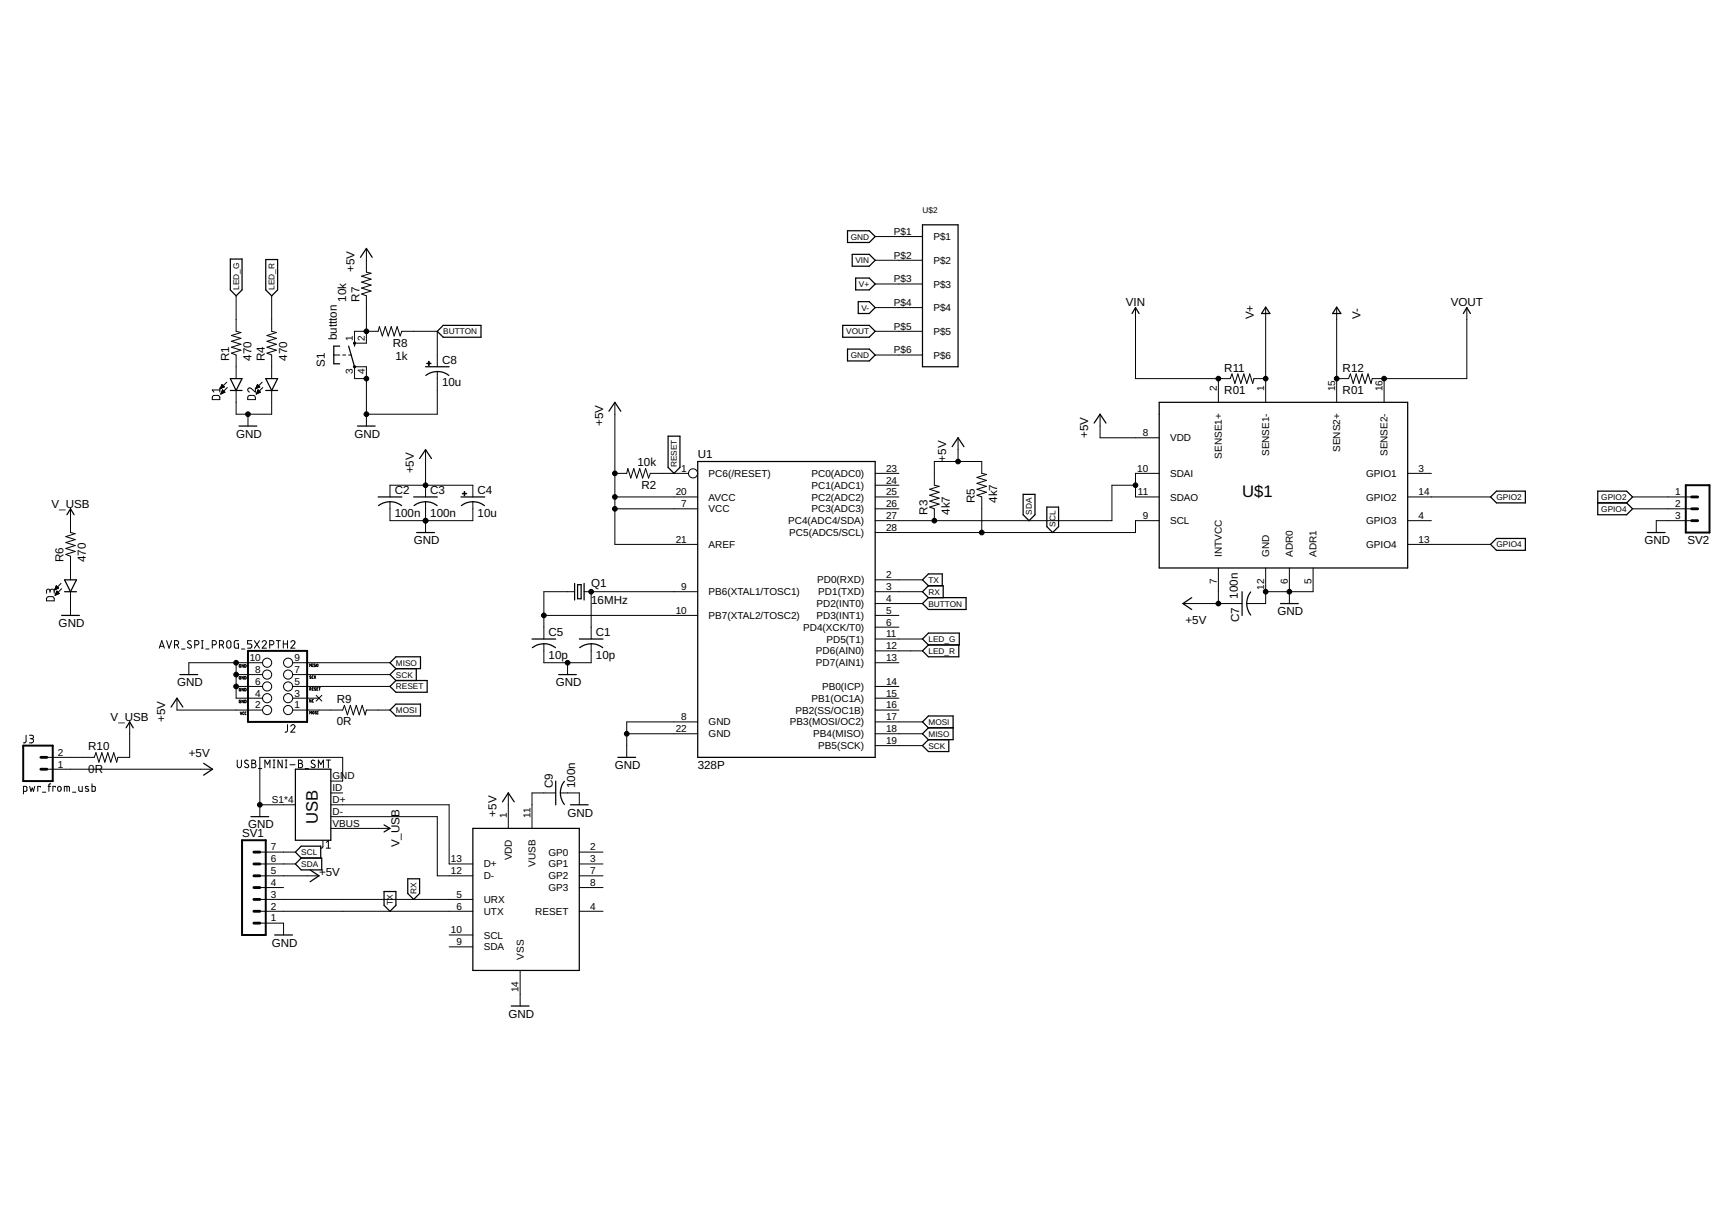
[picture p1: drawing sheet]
<svg xmlns="http://www.w3.org/2000/svg" width="297mm" height="210mm" viewBox="0 0 297 210" stroke-linecap="round" stroke-linejoin="round" font-family="sans-serif">
<g fill="none" stroke="#000" stroke-width=".17">
<path d="M40.5 50.7v6.1l.8 .2-1.6 .5 1.6 .5-1.6 .5 1.6 .5-1.6 .5 1.6 .5-1.6 .5 .8 .3v4.1M46.6 50.7v6.1l.8 .2-1.6 .5 1.6 .5-1.6 .5 1.6 .5-1.6 .5 1.6 .5-1.6 .5 .8 .3v4.1M62.8 42.6v4l.8 .2-1.6 .5 1.6 .5-1.6 .5 1.6 .6-1.6 .5 1.6 .5-1.6 .5 .8 .3v8.1h-2v-2h4l.2-.8 .5 1.6 .5-1.6 .5 1.6 .6-1.6 .5 1.6 .5-1.6 .5 1.6 .3-.8h6.1v6M150 56.8h8.1M150 40.5h8.1M150 44.6h8.1M150 48.7h8.1M150 52.7h8.1M194.6 52.7v12.2h16.3l.3-.8 .5 1.6 .5-1.6 .5 1.6 .5-1.6 .5 1.6 .5-1.6 .5 1.6 .2-.8h2M216.9 52.7v16.2M229.1 52.7v16.2M251.4 52.7v12.2h-16.2l-.2 .8-.5-1.6-.5 1.6-.5-1.6-.5 1.6-.5-1.6-.6 1.6-.4-1.6-.4 .8h-2"/>
<path d="M36.5 67.9l1-.1 .2 .2v.5h-1.3zM37.7 66.5v.7M37.7 66.8h-1.3l.3 .4M37.8 66.6h.1M37.8 66.5h.2M37.8 66.4h.4M37.9 66.3h.5M37.9 67.5h.1M37.9 66.2h.5M37.9 67.4h.2M37.9 67.3h.5M38 66.1h.3"/>
<path d="M38 67.2h.5M38 66h.2M38 66h.1M38 67.1h.5M38 65.9l.5 .4-.8 .3zM38.1 67h.3M38.1 66.9h.2M38.1 66.8h.1M38.5 67.2l-.4-.4-.3 .7M38.5 67.2l-.7 .3M38.9 65.5l-1.2 1.1M39 66.4l-1.2 1.1"/>
<path d="M40.5 66.9v4.1h6.1v-4.1M42.5 71v2M42.6 67.9l.9-.1 .2 .2 .1 .5h-1.3zM43.8 66.5v.7l-.7-.6a.36 .36 0 0 0-.6 .1 .36 .36 0 0 0 .3 .5M43.8 66.6h.1M43.9 66.5h.2M43.9 66.4h.4M43.9 67.5h.1M44 66.3h.5M44 66.2h.4M44 67.4h.2M44 66.1h.4"/>
<path d="M44 67.3h.4M44.1 66h.2M44.1 67.2h.5M44.1 67.1h.4M44.1 66h.1M44.1 67h.3M44.1 65.9l.4 .4-.7 .3zM44.2 66.9h.2M44.2 66.8h.1M44.6 67.2l-.4-.4-.3 .7M44.6 67.2l-.7 .3M44.9 65.5l-1.1 1.1"/>
<path d="M45 66.4l-1.1 1.1M57.2 60.8h1M58.7 60.8h.5M59.8 60.8h.5M62.8 64.9h-2v-2.1h2v10.2M72.9 77v8.2M75 63.7v7.3h-12.2M105.4 68.9v24.4h14.2M150 60.8h8.1M164.2 75v4.1M188.6 71v4h10.1M208.8 64.9v4"/>
<path d="M237.2 64.9v4M10.5 100l-1.1 1.1M12.1 87.2v4l.8 .2-1.6 .5 1.6 .6-1.6 .5 1.6 .5-1.6 .5 1.6 .5-1.6 .5 .8 .3v4.1M66.8 86v3.2h14.2v-3.2M66.8 85.2v-2.1h14.2v2.1M72.9 86v5.2M105.4 81.1h2l.2-.8 .5 1.6 .5-1.6 .5 1.6 .5-1.6 .6 1.6 .5-1.6 .5 1.6 .3-.8h6.5M105.4 85.2h14.2M105.4 87.2h14.2M150 81.1h4.1M150 85.2h4.1M150 87.2h4.1"/>
<path d="M150 99.4h8.1M150 83.1h4.1M160.1 89.2v-2l-.8-.3 1.7-.5-1.7-.5 1.7-.5-1.7-.5 1.7-.6-1.7-.5 1.7-.5-.9-.2v-4h8.2v2l.8 .2-1.7 .5 1.7 .5-1.7 .5 1.7 .5-1.7 .5 1.7 .5-1.7 .6 .9 .3v6M194.6 83.1h-4v6.1h-40.6M198.7 81.1h-4.1v4.1h4.1M198.7 89.2h-4.1v2h-44.6M208.8 97.3v6.1M216.9 97.3v6.1h-3.2M221 97.3v6.1M225.1 97.3v4.1h-8.2M241.3 81.1h4M241.3 85.2h14.2"/>
<path d="M241.3 89.2h4M241.3 93.3h14.2M279.8 85.2h10.2M279.8 87.2h10.2M290 89.2h-6.1v2M8.1 102.3h1l.1 .1 .1 .6h-1.3zM8.6 101.3a.36 .36 0 0 1 .3-.4 .36 .36 0 0 1 .4 .4v.4M8.6 101.5l-.1-.4-.3-.2-.2 .3v.5M9.4 101h.1M9.4 100.9h.3M9.4 100.8h.5M9.5 100.8h.5"/>
<path d="M9.5 101.9h.1M9.5 100.7h.4M9.5 101.8h.3M9.5 101.7h.5M9.6 100.6h.2M9.6 101.7h.5M9.6 100.5h.2M9.6 100.4h.1M9.6 101.6h.4M9.7 100.4l.4 .4-.7 .3zM9.7 101.5h.2M9.7 101.4h.1"/>
<path d="M9.8 101.3l.4 .4-.8 .3zM10.6 100.9l-1.2 1.1M12.1 101.4v4.1M27.3 111.1l.4-1.3 .5 1.3M27.4 110.7h.6M28.6 109.8l.4 1.3 .4-1.3M29.9 110.5h.4a.36 .36 0 0 0 .3-.4 .36 .36 0 0 0-.3-.3h-.4v1.3M30.3 119.6v2.1h14.7M30.4 110.5l.2 .6M31.1 111.2h.6M32.8 109.9a.32 .32 0 0 0-.5-.1 .32 .32 0 0 0 0 .5l.5 .3a.36 .36 0 0 1-.2 .5 .36 .36 0 0 1-.5-.2M33.4 110.5h.3a.36 .36 0 0 0 .4-.4 .36 .36 0 0 0-.4-.3h-.3v1.3"/>
<path d="M34.5 109.8h.3M34.5 111.1h.3M34.7 109.8v1.3M35.3 111.2h.5M36.4 110.5h.3a.36 .36 0 0 0 .4-.4 .36 .36 0 0 0-.4-.3h-.3v1.3M37.6 110.5h.4a.36 .36 0 0 0 .3-.4 .36 .36 0 0 0-.3-.3h-.4v1.3M38 110.5l.3 .6M39 109.9l.2-.1 .3 .1 .1 .8a.36 .36 0 0 1-.4 .4 .36 .36 0 0 1-.3-.4zM40.5 113.6v6h4.5M40.5 117.6h4.5M40.5 115.6h4.5M40.9 109.8h-.5l-.2 .1v.9l.1 .2 .6 .1v-.8h-.3"/>
<path d="M41.3 120l-.3 .1v.3h.3l-.1-.2M41.3 117.9l-.3 .1v.3l.3 .1-.1-.3M41.3 115.9h-.3v.5h.3l-.1-.3M41.3 113.9h-.3v.4h.3l-.1-.2M41.4 111.2h.6M41.7 113.9v.4l-.2-.4v.4M41.7 115.9v.5l-.2-.5v.5M41.7 117.9v.5l-.2-.5v.5M41.7 120v.4l-.2-.4v.4M41.9 120h.3l-.1 .4h-.2zM41.9 117.9l.3 .1-.1 .4h-.2zM41.9 115.9l.3 .1-.1 .3-.2 .1z"/>
<path d="M41.9 113.9h.3l-.1 .4h-.2zM43.2 109.8h-.8v.5h.5a.37 .37 0 0 1 .3 .4 .37 .37 0 0 1-.3 .4h-.5M43.6 109.8l.9 1.3M44.5 109.8l-.9 1.3M44.9 110a.35 .35 0 0 1 .5-.2 .35 .35 0 0 1 .2 .5l-.7 .8h.8M45 113.6h-12.6v2M46.2 110.5h.4a.36 .36 0 0 0 .3-.4 .36 .36 0 0 0-.3-.3h-.4v1.3M47.3 109.8h.8M47.7 109.8v1.3M48.6 110.3h.7M48.6 109.8v1.3M49.3 109.8v1.3"/>
<path d="M49.8 110a.35 .35 0 0 1 .5-.2 .35 .35 0 0 1 .2 .5l-.7 .8h.8M50.2 119.6h4.5M50.2 117.6h16.6M50.2 113.6h16.6M50.2 115.6h16.6M53.1 118.1h.2v-.2l-.2-.1v.5M53.1 114.2v-.4l.1 .2 .2-.2v.4M53.2 118.1l.1 .2M53.3 115.8l-.2 .1 .2 .3h-.2M53.3 119.9v.4l-.2-.4v.4M53.5 118h.2M53.6 114.2h.1"/>
<path d="M53.6 113.8h.1M53.6 113.8v.4M53.7 115.8l-.2 .1v.3h.2M53.7 119.9l-.2 .1v.3h.2M53.7 117.8h-.2v.5h.2M53.9 115.8v.4M54 116l.1 .2M54.1 113.8l-.3 .1 .3 .2-.1 .1h-.2M54.1 117.9h-.2l.2 .2v.2l-.2-.1M54.1 115.8l-.2 .3M54.2 119.1l1 1M54.3 113.8h.2l-.1 .4h-.1z"/>
<path d="M54.3 118h.2M54.5 117.8h-.2v.5h.2M54.7 117.8h.2M54.8 117.8v.5M55.2 119.1l-1 1M93.2 105.5h26.4M93.2 110.3v3.3h8.1v-3.3M97.3 113.6v2M98.5 101.4h-5.3v8.1M100.1 101.4h19.5M101.3 101.4v8.1M150 105.5h4.1"/>
<path d="M150 101.4h8.1M150 119.6h4.1M150 117.6h4.1M150 113.6h4.1M150 111.5h8.1M150 109.5h8.1M150 107.5h4.1M150 103.4h8.1M202.8 103.4h10.1M4 135.6l.6-.1v-.5l-.1-.2-.5-.1v1.3M4.5 126l-.1 1.1-.4 .2M5 126h.6l.1 .2-.1 .3-.4 .1"/>
<path d="M5.1 134.7l.2 .9 .2-.6 .2 .6 .2-.9M5.4 126.6a.36 .36 0 0 1 .4 .3 .36 .36 0 0 1-.4 .4h-.4M6.9 134.9v-.2h-.4v.9M7.3 135.7h.6M8 131.8h28.4M8.2 134.7h.5M8.7 134.3l-.3 .1v1.2M9.5 134.9v-.2h-.4v.9M10 134.8l.2-.1 .3 .3-.1 .4-.2 .2-.2-.1-.1-.2zM11 135.6v-.9l.8 .1 .1 .8M11.5 134.7v.9M12.4 135.7h.6"/>
<path d="M13.5 134.7v.7l.2 .2h.4v-.9M15.1 134.8h-.4l-.1 .1 .6 .4v.2h-.6M15.8 134.3v1.3h.4l.1-.7-.5-.2M22.2 123.7v6.1h-2l-.2 .8-.5-1.6-.5 1.6-.5-1.6-.5 1.6-.5-1.6-.5 1.6-.6-1.6-.2 .8h-8.2M40.7 130.2v1a.36 .36 0 0 0 .3 .4 .36 .36 0 0 0 .4-.4v-1M41.2 122l.1 .4 .2-.4M41.8 122l-.2 .1v.3h.2M42.2 122l-.2 .1v.3h.2M42.5 130.4a.33 .33 0 0 0-.4-.1 .33 .33 0 0 0-.1 .4l.5 .3a.35 .35 0 0 1-.1 .6 .35 .35 0 0 1-.5-.2M43.2 130.2l.6 .2v.2l-.3 .2a.36 .36 0 0 1 .4 .4 .36 .36 0 0 1-.4 .4h-.3zM43.2 130.8h.3M44.3 131.7h.6"/>
<path d="M44.5 137.9h6.1M45.4 131.6v-1.4l.4 .8 .5-.8v1.4M46.8 131.6h.3M46.8 130.2h.3M47 130.2v1.4M48.4 130.2v1.4l-.8-1.4v1.4M48.9 131.6h.3M48.9 130.2h.3M49 130.2v1.4M49.3 124.2v1.1l-.4 .2M49.7 131h.9M49.8 124.5a.35 .35 0 0 1 .5-.3 .35 .35 0 0 1 .2 .5l-.7 .8h.8"/>
<path d="M50.2 121.7h8.5l.3-.8 .5 1.6 .5-1.6 .6 1.6 .5-1.6 .5 1.6 .5-1.6 .5 1.6 .2-.8h4M51.2 130.2l.6 .2v.3l-.3 .1a.36 .36 0 0 1 .4 .4 .36 .36 0 0 1-.4 .4h-.3zM51.2 130.8h.3M52.3 131.7h.6M53.1 122.3v-.4l.1 .2 .2-.2v.4M53.6 121.9h.2l-.1 .4-.1-.1zM54 130.4a.33 .33 0 0 0-.5-.1 .33 .33 0 0 0-.1 .4l.5 .3a.36 .36 0 0 1-.1 .6 .36 .36 0 0 1-.5-.2M54.2 121.9l-.2 .1 .3 .3h-.3M54.4 122.3h.1M54.4 121.9h.1M54.5 121.9v.4M54.6 131.6v-1.4l.4 .8 .4-.8v1.4"/>
<path d="M55.9 130.2h.7M56.3 130.2v1.4M56.7 137.9h20.3v10.1h4M56.7 139.9h18.3v10.2h6M56.7 133.8h2v-4h-14.2v10.1M56.7 135.9h2M87.1 135.9v6M95.2 135.9h-4v6M96.1 135.9h3.2v2M107.4 125.7h12.2M119.6 123.7h-12.2v6.1M150 127.8h8.1"/>
<path d="M150 123.7h8.1M150 125.7h8.1M150 121.7h4.1M44.5 148h6.1M44.5 150.1h10.2M44.5 154.1h36.5M44.5 156.1h36.5M44.5 146h6.1M44.5 152.1h4.1M44.5 158.2h4.1v2M55.4 144l-.1 1.2-.4 .1M55.9 144.3l.4-.3v1.3"/>
<path d="M55.9 145.3h.7M56.7 141.9h10.1M99.3 148h4.1M99.3 150.1h4.1M99.3 156.1h4.1M99.3 146h4.1M99.3 152.1h4.1M77 160.2h4M77 162.2h4M89.2 166.3v6.1"/>
<circle cx="118.8" cy="81.1" r=".78"/>
<circle cx="45.8" cy="113.6" r=".78"/>
<circle cx="45.8" cy="117.6" r=".78"/>
<circle cx="45.8" cy="119.6" r=".78"/>
<circle cx="45.8" cy="115.6" r=".78"/>
<circle cx="49.4" cy="119.6" r=".78"/>
<circle cx="49.4" cy="115.6" r=".78"/>
<circle cx="49.4" cy="113.6" r=".78"/>
<circle cx="49.4" cy="117.6" r=".78"/>
<circle cx="45.8" cy="121.7" r=".78"/>
<circle cx="49.4" cy="121.7" r=".78"/>
</g>
<g fill="none" stroke="#000" stroke-width=".21">
<path d="M145.3 39.5h3.7l1 1-1 1.1h-3.7zM158.1 38.5h6.1v24.3h-6.1zM39.5 44.4h2v5.3l-1 1-1-1zM45.6 44.5h2v5.2l-1 1-1-1zM58.2 59.3h-1v3h1M59.8 59.3l1 3.5M60.8 58.8v.5M61.8 44.1l1-1.5 1 1.5M75 56.8l1-1h6.4v2h-6.4zM144.4 55.8h4.6l1 1-1 1h-4.6zM145.3 59.8h3.7l1 1-1 1h-3.7zM146.1 43.6h2.9l1 1-1 1h-2.9z"/>
<path d="M146.7 47.6h2.3l1 1.1-1 1h-2.3zM147.1 51.7h1.9l1 1-1 1h-1.9zM194 53.7l.6-1 .6 1M216.9 52.6l.8 1.1h-1.5zM229.1 52.6l.7 1.1h-1.4zM250.8 53.7l.6-1 .6 1M39.5 64.9h2l-1 2zM39.5 66.9h2M41 73h3M45.6 66.9h2M45.6 64.9h2l-1 2zM61.3 73h3"/>
<path d="M71.9 78.6l1-1.6 1.1 1.6M72.9 62.8h4.1M75 63.6l.8 .2 1.1 .5M75 63.7l-1.3 .2-.7 .4M104.4 70.5l1-1.6 1 1.6M114.5 74.7h2v5.4l-1 1-1-1zM119.6 79.1h30.4v50.7h-30.4zM163.2 76.5l1-1.5 1 1.5M187.5 72.5l1.1-1.5 1 1.5M198.7 68.9h42.6v28.4h-42.6zM11.1 99.4h2l-1 2zM11.5 88.2l.6-1 .6 1"/>
<path d="M64.8 85.2h4.1M64.9 86.6a3.2 3.2 0 0 1 3.9 0M70.9 85.2h4.1M71 86.6a3.2 3.2 0 0 1 3.9 0M71.4 91.2h3.1M79 85.2h4.1M79.1 86.6a3.2 3.2 0 0 1 3.9 0M98.5 100v2.8M100.1 100v2.8M175.4 84.7h2v3.5l-1 1-1-1zM179.4 86.9h2v3.3l-1 1-1-1zM255.5 85.2l1-1h5v2h-5z"/>
<path d="M255.5 93.3l1-1h5v2h-5zM273.9 84.2h4.9l1 1-1 1 1 1-1 1h-4.9zM273.9 86.2h4.9M282.4 91.2h3M10.6 105.5h3M11.1 101.4h2M30.8 115.6h3.1M66.8 113.6l1.1-1.1h4.2v2.1h-4.2zM67.9 114.6l-1.1 1 1.1 1M67.9 116.6h5.3v2h-5.3l-1.1-1zM71.4 114.6v2M91.2 109.5h4"/>
<path d="M93.2 110.3l.9 .1 1.1 .6M93.2 110.3l-1.2 .3-.8 .4M95.8 115.6h3M99 100.2h.6v2.4h-.6zM99.3 109.5h4.1M101.3 110.3l.9 .1 1.1 .6M101.3 110.3l-1.2 .3-.7 .4M158.1 109.5l1-1h5.3v2h-5.3zM159.1 100.4l-1 1 1 1M159.1 100.4h2.6v2M159.1 102.4h6.5v2h-6.5l-1-1zM159.1 100.4l-1-1 1-1.1h2.4v2.1"/>
<path d="M159.1 110.5l-1 1 1 1h5.2v-2M204.3 102.4l-1.5 1 1.5 1M212.9 101.4v4.1M214.4 101.4a3.2 3.2 0 0 0 0 4M219.5 103.4h3M21.6 124.7l.6-1 .6 1M29.3 121.2l1-1.6 1 1.6M34.9 130.8l1.5 1-1.5 1M43 139.9h3.1M50.6 131.8h6.1v12.2h-6.1zM66.8 121.7l1.1-1.1h4.2v2.1h-4.2zM86.1 137.4l1-1.5 1 1.5"/>
<path d="M95.2 133.8v4.1M96.1 135.9l.1 .8 .5 1.1M96.7 133.9l-.4 .7-.3 1.3M97.8 137.9h3M105.9 129.8h3M159.1 126.7l-1 1.1 1 1h3.5v-2.1M159.1 124.7l-1-1 1-1h4.3v4h-4.3M159.1 124.7l-1 1 1 1M159.1 124.7h4.3M51.6 147h3.5v2.1h-3.5l-1-1.1zM51.6 147l-1-1 1-1h3.4v2M53.1 149.1l1.6 1-1.6 1"/>
<path d="M65.8 152.8h2.1v2.3l-1.1 1-1-1zM65.8 141.4l1 .5-1 .7M69.9 150.6h2v2.5l-1 1-1-1zM81 141.9h18.3v24.4h-18.3zM47.1 160.2h3M87.6 172.4h3.1"/>
</g>
<path d="M73.2 62.2l.7 .1zM73.5 61.9l.1 .7zM79.2 84.5l.8 .1zM79.6 84.2l.1 .7z" fill="#000" stroke="#000" stroke-width=".17"/>
<g fill="none" stroke="#000" stroke-width=".34">
<path d="M288.9 83.1h4.1v8.1h-4.1zM42.5 111.5h10.1v12.2h-10.1zM4 127.8h5v6h-5zM41.5 144h4.1v16.2h-4.1z"/>
<circle cx="60.8" cy="58.8" r=".11"/>
<circle cx="60.8" cy="62.8" r=".11"/>
</g>
<path d="M290 89.2h1M290 87.2h1M290 85.2h1M7 129.8h1M7 131.8h1M43.5 154.1h1M43.5 156.1h1M43.5 158.2h1M43.5 150.1h1M43.5 152.1h1M43.5 146h1M43.5 148h1" fill="none" stroke="#000" stroke-width=".49"/>
<g fill="#000" stroke="#000" stroke-width=".17">
<circle cx="62.8" cy="56.8" r=".4"/>
<circle cx="42.5" cy="71" r=".4"/>
<circle cx="62.8" cy="64.9" r=".4"/>
<circle cx="62.8" cy="71" r=".4"/>
<circle cx="164.2" cy="79.1" r=".4"/>
<circle cx="208.8" cy="64.9" r=".4"/>
<circle cx="216.9" cy="64.9" r=".4"/>
<circle cx="229.1" cy="64.9" r=".4"/>
<circle cx="237.2" cy="64.9" r=".4"/>
<circle cx="72.9" cy="89.2" r=".4"/>
<circle cx="72.9" cy="83.1" r=".4"/>
<circle cx="105.4" cy="87.2" r=".4"/>
<circle cx="105.4" cy="85.2" r=".4"/>
<circle cx="105.4" cy="81.1" r=".4"/>
<circle cx="160.1" cy="89.2" r=".4"/>
<circle cx="168.3" cy="91.2" r=".4"/>
<circle cx="194.6" cy="83.1" r=".4"/>
<circle cx="40.5" cy="113.6" r=".4"/>
<circle cx="40.5" cy="117.6" r=".4"/>
<circle cx="40.5" cy="115.6" r=".4"/>
<circle cx="93.2" cy="105.5" r=".4"/>
<circle cx="97.3" cy="113.6" r=".4"/>
<circle cx="101.3" cy="101.4" r=".4"/>
<circle cx="208.8" cy="103.4" r=".4"/>
<circle cx="216.9" cy="101.4" r=".4"/>
<circle cx="221" cy="101.4" r=".4"/>
<circle cx="44.5" cy="137.9" r=".4"/>
<circle cx="107.4" cy="125.7" r=".4"/>
</g>
<g font-size="2.9">
<text x="212.9" y="85.2">U$1</text>
<text x="54.5" y="141.1" transform="rotate(-90 54.5 141.1)">USB</text>
</g>
<g font-size="2">
<text x="60.8" y="46.6" transform="rotate(-90 60.8 46.6)">+5V</text>
<text x="59.3" y="51.7" transform="rotate(-90 59.3 51.7)">10k</text>
<text x="61.6" y="51.7" transform="rotate(-90 61.6 51.7)">R7</text>
<text x="193" y="52.5">VIN</text>
<text x="248.7" y="52.5">VOUT</text>
<text x="57.7" y="58.3" transform="rotate(-90 57.7 58.3)">buttton</text>
<text x="67.4" y="59.4">R8</text>
<text x="214.9" y="54.7" transform="rotate(-90 214.9 54.7)">V+</text>
<text x="233.2" y="54.7" transform="rotate(-90 233.2 54.7)">V-</text>
<text x="39.3" y="61.8" transform="rotate(-90 39.3 61.8)">R1</text>
<text x="43.1" y="61.8" transform="rotate(-90 43.1 61.8)">470</text>
<text x="45.4" y="61.8" transform="rotate(-90 45.4 61.8)">R4</text>
<text x="49.2" y="61.8" transform="rotate(-90 49.2 61.8)">470</text>
<text x="55.7" y="62.9" transform="rotate(-90 55.7 62.9)">S1</text>
<text x="67.8" y="61.6">1k</text>
<text x="75.8" y="62.3">C8</text>
<text x="209.8" y="63.7">R11</text>
<text x="230.1" y="63.7">R12</text>
<text x="75.8" y="66.2">10u</text>
<text x="209.8" y="67.5">R01</text>
<text x="230.1" y="67.5">R01</text>
<text x="40.5" y="75">GND</text>
<text x="60.8" y="75">GND</text>
<text x="103.4" y="73" transform="rotate(-90 103.4 73)">+5V</text>
<text x="186.5" y="75" transform="rotate(-90 186.5 75)">+5V</text>
<text x="70.9" y="81.1" transform="rotate(-90 70.9 81.1)">+5V</text>
<text x="109.3" y="79.9">10k</text>
<text x="109.9" y="83.7">R2</text>
<text x="119.6" y="78.5">U1</text>
<text x="162.2" y="79.1" transform="rotate(-90 162.2 79.1)">+5V</text>
<text x="8.8" y="87">V_USB</text>
<text x="67.7" y="88.5">100n</text>
<text x="67.7" y="84.7">C2</text>
<text x="73.7" y="88.5">100n</text>
<text x="73.7" y="84.7">C3</text>
<text x="81.9" y="88.5">10u</text>
<text x="81.9" y="84.7">C4</text>
<text x="159" y="88.2" transform="rotate(-90 159 88.2)">R3</text>
<text x="162.8" y="88.2" transform="rotate(-90 162.8 88.2)">4k7</text>
<text x="167.1" y="86.2" transform="rotate(-90 167.1 86.2)">R5</text>
<text x="170.9" y="86.2" transform="rotate(-90 170.9 86.2)">4k7</text>
<text x="70.9" y="93.3">GND</text>
<text x="281.9" y="93.3">GND</text>
<text x="289.2" y="93.3">SV2</text>
<text x="10.9" y="96.3" transform="rotate(-90 10.9 96.3)">R6</text>
<text x="14.7" y="96.3" transform="rotate(-90 14.7 96.3)">470</text>
<text x="101.3" y="100.6">Q1</text>
<text x="10.1" y="107.5">GND</text>
<text x="101.3" y="103.4">16MHz</text>
<text x="203.2" y="106.9">+5V</text>
<text x="212.2" y="102.6" transform="rotate(-90 212.2 102.6)">100n</text>
<text x="212.4" y="106.7" transform="rotate(-90 212.4 106.7)">C7</text>
<text x="219" y="105.4">GND</text>
<text x="94" y="112.8">10p</text>
<text x="94" y="109">C5</text>
<text x="102.1" y="112.8">10p</text>
<text x="102.1" y="109">C1</text>
<text x="30.3" y="117.6">GND</text>
<text x="95.2" y="117.6">GND</text>
<text x="19" y="123.5">V_USB</text>
<text x="28.3" y="123.7" transform="rotate(-90 28.3 123.7)">+5V</text>
<text x="57.7" y="124.3">0R</text>
<text x="57.7" y="120.5">R9</text>
<text x="15.1" y="128.6">R10</text>
<text x="32.4" y="129.8">+5V</text>
<text x="105.4" y="131.8">GND</text>
<text x="119.6" y="131.8">328P</text>
<text x="15.1" y="132.4">0R</text>
<text x="94.7" y="135.1" transform="rotate(-90 94.7 135.1)">C9</text>
<text x="98.6" y="135.1" transform="rotate(-90 98.6 135.1)">100n</text>
<text x="41.5" y="143.4">SV1</text>
<text x="42.5" y="142">GND</text>
<text x="85.1" y="139.9" transform="rotate(-90 85.1 139.9)">+5V</text>
<text x="97.3" y="139.9">GND</text>
<text x="68.5" y="145.2" transform="rotate(-90 68.5 145.2)">V_USB</text>
<text x="54.7" y="150.1">+5V</text>
<text x="46.6" y="162.2">GND</text>
<text x="87.1" y="174.4">GND</text>
</g>
<g font-size="1.7">
<text x="153.2" y="40.3">P$1</text>
<text x="160" y="41.2">P$1</text>
<text x="153.2" y="44.3">P$2</text>
<text x="160" y="45.2">P$2</text>
<text x="153.2" y="48.4">P$3</text>
<text x="153.2" y="52.4">P$4</text>
<text x="160" y="49.3">P$3</text>
<text x="160" y="53.3">P$4</text>
<text x="60.5" y="58.5" transform="rotate(-90 60.5 58.5)">1</text>
<text x="62.5" y="58.5" transform="rotate(-90 62.5 58.5)">2</text>
<text x="153.2" y="56.5">P$5</text>
<text x="160" y="57.4">P$5</text>
<text x="60.5" y="64.1" transform="rotate(-90 60.5 64.1)">3</text>
<text x="62.5" y="64.1" transform="rotate(-90 62.5 64.1)">4</text>
<text x="153.2" y="60.5">P$6</text>
<text x="160" y="61.4">P$6</text>
<text x="208.5" y="67.1" transform="rotate(-90 208.5 67.1)">2</text>
<text x="216.7" y="67.1" transform="rotate(-90 216.7 67.1)">1</text>
<text x="228.8" y="67.1" transform="rotate(-90 228.8 67.1)">15</text>
<text x="236.9" y="67.1" transform="rotate(-90 236.9 67.1)">16</text>
<text x="195.9" y="74.7">8</text>
<text x="200.6" y="75.6">VDD</text>
<text x="229.7" y="77.4" transform="rotate(-90 229.7 77.4)">SENS2+</text>
<text x="116.8" y="80.8">1</text>
<text x="121.5" y="81.7">PC6(/RESET)</text>
<text x="139.1" y="83.7">PC1(ADC1)</text>
<text x="139.1" y="81.7">PC0(ADC0)</text>
<text x="151.9" y="82.9">24</text>
<text x="151.9" y="80.8">23</text>
<text x="194.9" y="80.8">10</text>
<text x="200.6" y="81.7">SDAI</text>
<text x="209.4" y="78.6" transform="rotate(-90 209.4 78.6)">SENSE1+</text>
<text x="217.5" y="78.1" transform="rotate(-90 217.5 78.1)">SENSE1-</text>
<text x="234.2" y="81.7">GPIO1</text>
<text x="237.8" y="78.1" transform="rotate(-90 237.8 78.1)">SENSE2-</text>
<text x="243.2" y="80.8">3</text>
<text x="115.8" y="84.9">20</text>
<text x="116.8" y="86.9">7</text>
<text x="121.5" y="87.8">VCC</text>
<text x="121.5" y="85.8">AVCC</text>
<text x="135.1" y="89.8">PC4(ADC4/SDA)</text>
<text x="139.1" y="87.8">PC3(ADC3)</text>
<text x="139.1" y="85.8">PC2(ADC2)</text>
<text x="151.9" y="88.9">27</text>
<text x="151.9" y="86.9">26</text>
<text x="151.9" y="84.9">25</text>
<text x="195" y="84.9">11</text>
<text x="195.9" y="88.9">9</text>
<text x="200.6" y="85.8">SDAO</text>
<text x="200.6" y="89.8">SCL</text>
<text x="234.2" y="85.8">GPIO2</text>
<text x="234.2" y="89.8">GPIO3</text>
<text x="243.2" y="84.9">14</text>
<text x="243.2" y="88.9">4</text>
<text x="287.1" y="84.9">1</text>
<text x="287.1" y="86.9">2</text>
<text x="287.1" y="88.9">3</text>
<text x="115.8" y="93">21</text>
<text x="121.5" y="93.9">AREF</text>
<text x="135.3" y="91.8">PC5(ADC5/SCL)</text>
<text x="151.9" y="91">28</text>
<text x="209.4" y="95.5" transform="rotate(-90 209.4 95.5)">INTVCC</text>
<text x="217.6" y="95.5" transform="rotate(-90 217.6 95.5)">GND</text>
<text x="221.6" y="95.5" transform="rotate(-90 221.6 95.5)">ADR0</text>
<text x="225.7" y="95.5" transform="rotate(-90 225.7 95.5)">ADR1</text>
<text x="234.2" y="93.9">GPIO4</text>
<text x="243.2" y="93">13</text>
<text x="116.8" y="101.1">9</text>
<text x="121.5" y="102">PB6(XTAL1/TOSC1)</text>
<text x="140.1" y="100">PD0(RXD)</text>
<text x="140.2" y="102">PD1(TXD)</text>
<text x="151.9" y="101.1">3</text>
<text x="151.9" y="99.1">2</text>
<text x="208.5" y="100.2" transform="rotate(-90 208.5 100.2)">7</text>
<text x="216.7" y="101.1" transform="rotate(-90 216.7 101.1)">12</text>
<text x="220.7" y="100.2" transform="rotate(-90 220.7 100.2)">6</text>
<text x="224.8" y="100.2" transform="rotate(-90 224.8 100.2)">5</text>
<text x="115.8" y="105.2">10</text>
<text x="121.5" y="106.1">PB7(XTAL2/TOSC2)</text>
<text x="140" y="106">PD3(INT1)</text>
<text x="140" y="104">PD2(INT0)</text>
<text x="151.9" y="107.2">6</text>
<text x="151.9" y="105.2">5</text>
<text x="151.9" y="103.1">4</text>
<text x="42.8" y="113.3">10</text>
<text x="50.5" y="113.3">9</text>
<text x="137.7" y="108.1">PD4(XCK/T0)</text>
<text x="139.8" y="112.1">PD6(AIN0)</text>
<text x="141.7" y="110.1">PD5(T1)</text>
<text x="151.9" y="113.3">13</text>
<text x="151.9" y="111.2">12</text>
<text x="151.9" y="109.2">11</text>
<text x="43.7" y="119.4">4</text>
<text x="43.7" y="117.3">6</text>
<text x="43.7" y="115.3">8</text>
<text x="50.5" y="119.4">3</text>
<text x="50.5" y="117.3">5</text>
<text x="50.5" y="115.3">7</text>
<text x="139.8" y="114.2">PD7(AIN1)</text>
<text x="140.9" y="118.2">PB0(ICP)</text>
<text x="151.9" y="119.4">15</text>
<text x="151.9" y="117.3">14</text>
<text x="43.7" y="121.4">2</text>
<text x="50.5" y="121.4">1</text>
<text x="115.8" y="125.4">22</text>
<text x="116.8" y="123.4">8</text>
<text x="121.5" y="124.3">GND</text>
<text x="135.4" y="124.3">PB3(MOSI/OC2)</text>
<text x="136.3" y="122.3">PB2(SS/OC1B)</text>
<text x="139.1" y="120.2">PB1(OC1A)</text>
<text x="151.9" y="125.4">18</text>
<text x="151.9" y="123.4">17</text>
<text x="151.9" y="121.4">16</text>
<text x="9.9" y="131.5">1</text>
<text x="9.9" y="129.5">2</text>
<text x="121.5" y="126.3">GND</text>
<text x="139.4" y="126.3">PB4(MISO)</text>
<text x="140.2" y="128.4">PB5(SCK)</text>
<text x="151.9" y="127.5">19</text>
<text x="46.6" y="137.6">S1*4</text>
<text x="57" y="137.6">D+</text>
<text x="57" y="133.6">GND</text>
<text x="57" y="135.6">ID</text>
<text x="57" y="139.6">D-</text>
<text x="57" y="141.7">VBUS</text>
<text x="86.8" y="140.1" transform="rotate(-90 86.8 140.1)">1</text>
<text x="90.9" y="140.1" transform="rotate(-90 90.9 140.1)">11</text>
<text x="46.4" y="149.8">5</text>
<text x="46.4" y="147.8">6</text>
<text x="46.4" y="145.7">7</text>
<text x="77.3" y="147.8">13</text>
<text x="77.3" y="149.8">12</text>
<text x="82.9" y="148.6">D+</text>
<text x="87.7" y="147.4" transform="rotate(-90 87.7 147.4)">VDD</text>
<text x="91.8" y="148.5" transform="rotate(-90 91.8 148.5)">VUSB</text>
<text x="94" y="146.6">GP0</text>
<text x="94" y="148.6">GP1</text>
<text x="101.2" y="145.7">2</text>
<text x="101.2" y="147.8">3</text>
<text x="101.2" y="149.8">7</text>
<text x="46.4" y="155.9">2</text>
<text x="46.4" y="153.8">3</text>
<text x="46.4" y="151.8">4</text>
<text x="78.2" y="153.8">5</text>
<text x="78.2" y="155.9">6</text>
<text x="82.9" y="150.7">D-</text>
<text x="82.9" y="154.7">URX</text>
<text x="94" y="150.7">GP2</text>
<text x="94" y="152.7">GP3</text>
<text x="101.2" y="155.9">4</text>
<text x="101.2" y="151.8">8</text>
<text x="46.4" y="157.9">1</text>
<text x="77.3" y="159.9">10</text>
<text x="78.2" y="161.9">9</text>
<text x="82.9" y="156.8">UTX</text>
<text x="82.9" y="160.8">SCL</text>
<text x="91.7" y="156.7">RESET</text>
<text x="82.9" y="162.8">SDA</text>
<text x="89.8" y="164.4" transform="rotate(-90 89.8 164.4)">VSS</text>
<text x="88.9" y="170.1" transform="rotate(-90 88.9 170.1)">14</text>
</g>
<g font-size="1.4">
<text x="145.8" y="41.1">GND</text>
<text x="158.1" y="36.5">U$2</text>
<text x="146.6" y="45.1">VIN</text>
<text x="41" y="49.7" transform="rotate(-90 41 49.7)">LED_G</text>
<text x="47.1" y="49.7" transform="rotate(-90 47.1 49.7)">LED_R</text>
<text x="147.2" y="49.2">V+</text>
<text x="147.7" y="53.2">V-</text>
<text x="76" y="57.3">BUTTON</text>
<text x="145.1" y="57.3">VOUT</text>
<text x="145.8" y="61.3">GND</text>
<text x="116" y="80.1" transform="rotate(-90 116 80.1)">RESET</text>
<text x="176.9" y="88.2" transform="rotate(-90 176.9 88.2)">SDA</text>
<text x="256.5" y="85.7">GPIO2</text>
<text x="274.5" y="85.7">GPIO2</text>
<text x="274.5" y="87.7">GPIO4</text>
<text x="180.9" y="90.2" transform="rotate(-90 180.9 90.2)">SCL</text>
<text x="256.5" y="93.8">GPIO4</text>
<text x="159.1" y="101.9">RX</text>
<text x="159.1" y="99.9">TX</text>
<text x="159.1" y="103.9">BUTTON</text>
<text x="159.1" y="110">LED_G</text>
<text x="159.1" y="112">LED_R</text>
<text x="67.9" y="116.1">SCK</text>
<text x="67.9" y="114.1">MISO</text>
<text x="67.9" y="118.1">RESET</text>
<text x="67.9" y="122.2">MOSI</text>
<text x="159.1" y="124.2">MOSI</text>
<text x="159.1" y="128.3">SCK</text>
<text x="159.1" y="126.2">MISO</text>
<text x="51.6" y="148.5">SDA</text>
<text x="51.6" y="146.5">SCL</text>
<text x="67.4" y="155.1" transform="rotate(-90 67.4 155.1)">TX</text>
<text x="71.4" y="153.1" transform="rotate(-90 71.4 153.1)">RX</text>
</g>
</svg>
